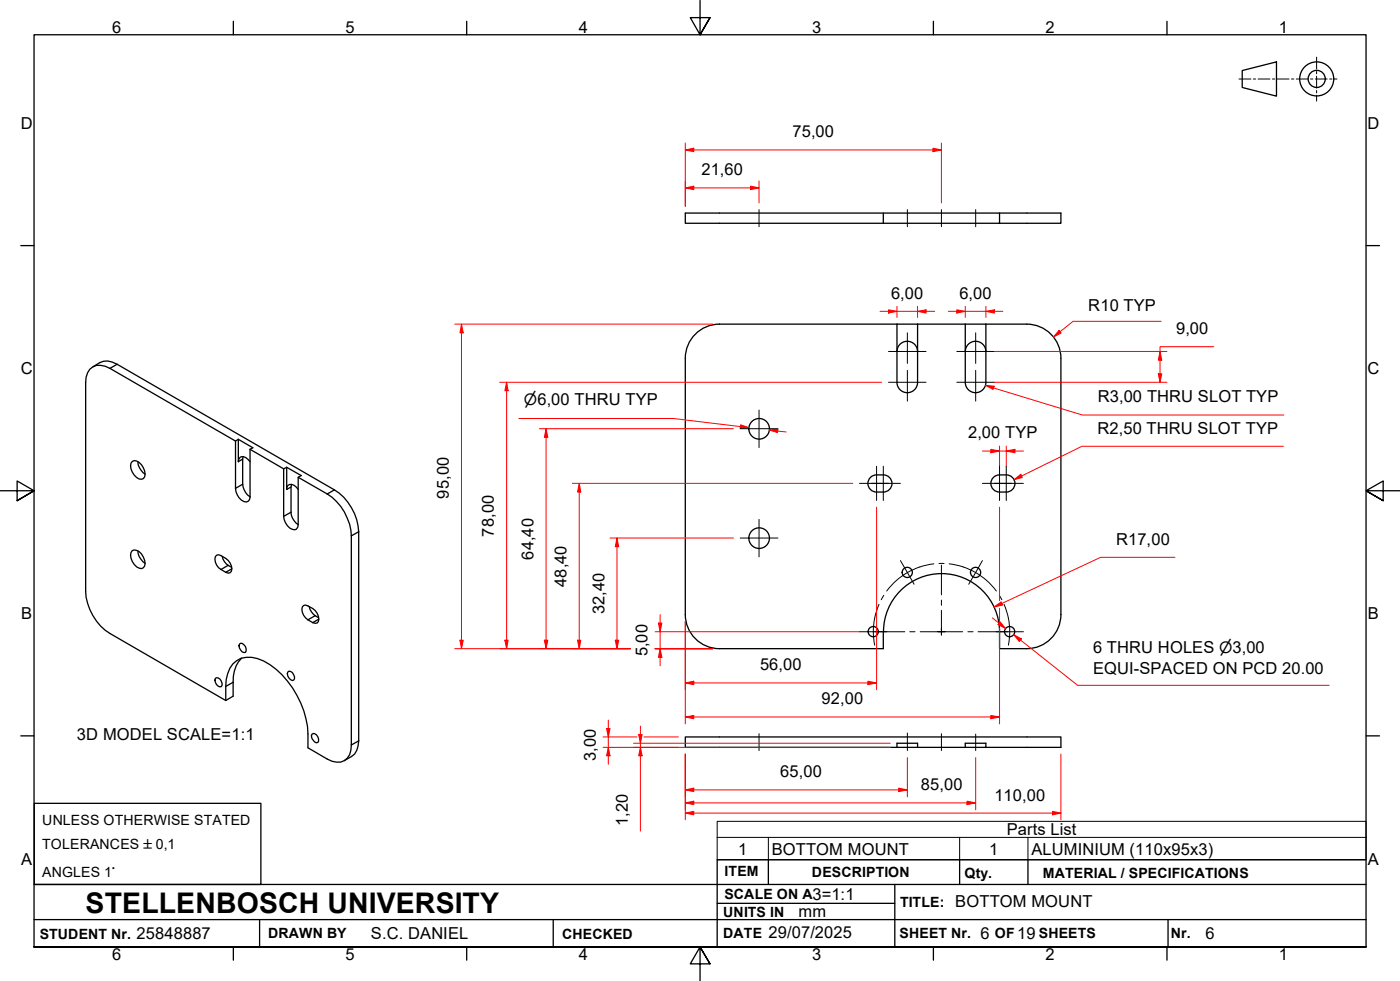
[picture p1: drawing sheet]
<svg xmlns="http://www.w3.org/2000/svg" width="410mm" height="287mm" viewBox="0 0 410 287" stroke-linecap="round" stroke-linejoin="round" font-family="sans-serif">
<!-- layer: Visible Edges(ISO) -->
<g fill="none" stroke="#000" stroke-width=".38">
<path d="M258.6 62.4h-57.9v3h57.9M258.6 62.4h34.1v3h-34.1zM292.7 62.4h17.9v3h-17.9M210.6 94.9h90a10 10 0 0 1 10 10v75M210.7 94.9a10 10 0 0 0-10 10v75M262.6 94.9v17a3 3 0 0 0 3.1 3 3 3 0 0 0 3-3v-17M282.6 94.9v17a3 3 0 0 0 3.1 3 3 3 0 0 0 3-3v-17M27.2 107.4a5.5 5.5 0 0 1 7.1-.8l63.6 36.8a15.7 15.7 0 0 1 7.1 12.3v61.2a5.7 5.7 0 0 1-4.2 5.7M262.6 102.9a3 3 0 0 1 3.1-3 3 3 0 0 1 3 3M282.6 102.9a3 3 0 0 1 3.1-3 3 3 0 0 1 3 3M38.7 135.1a2.11 2.11 0 0 1 2.8 1 3.4 3.4 0 0 1 .5 4 2.05 2.05 0 0 1-2.7-1 3.3 3.3 0 0 1-.6-4zM40.4 135.1a4.6 4.6 0 0 0 2.1 3.7"/>
<path d="M69 129.1l-36.8-21.3a4.8 4.8 0 0 0-5.9 .3l-.6 1-.5 1.3-.1 1.6v61.2a15.7 15.7 0 0 0 7.1 12.2l33.9 19.7M69 129.1v13.9a4 4 0 0 0 3.1 4l.6-.3 .4-.5 .1-.8M69.8 128.6v6.5a1.32 1.32 0 0 1 .6-1.3 1.32 1.32 0 0 1 1.5 .1l1.3 1.2M69.8 128.6l-.8 .5M69.8 128.6l4.2 2.5-.8 .4M71.2 133.6l-.1 8.1a5 5 0 0 0 2.1 3.7M73.2 131.5l9.9 5.7M73.2 131.5v13.9M83.1 137.2v13.9a4 4 0 0 0 3.2 4l.5-.2 .4-.6 .1-.7M83.9 136.8l4.3 2.4-.9 .5v13.9M83.9 136.8v6.5a1.3 1.3 0 0 1 .7-1.4 1.3 1.3 0 0 1 1.5 .2l1.2 1.2M83.9 136.8l-.8 .4"/>
<path d="M87.3 139.7l8.5 4.9a15.4 15.4 0 0 1 7.1 12.3v61.2a4.6 4.6 0 0 1-3.1 5l-2.6-.3-7-3.9a26.8 26.8 0 0 0-13-25.4 7.4 7.4 0 0 0-9 .8 10.4 10.4 0 0 0-2.1 6.6v4.2M258.6 139a4 4 0 0 0-3.9 1 2.51 2.51 0 0 0-.3 2.6 2.51 2.51 0 0 0 2.2 1.4h2M258.7 139a2.51 2.51 0 0 1 2.5 2.5 2.51 2.51 0 0 1-2.5 2.5M291.1 139.6a5.9 5.9 0 0 1 4.7-.3 2.51 2.51 0 0 1 1.3 2.8 2.51 2.51 0 0 1-2.4 1.9 4 4 0 0 1-4-.9 2.51 2.51 0 0 1 .4-3.5zM85.3 141.8l-.1 8.1a4.4 4.4 0 0 0 2.1 3.7M38.7 161.2a2.53 2.53 0 0 1 3.3 1.9 2.25 2.25 0 0 1-.5 3.3 3.9 3.9 0 0 1-3.1-4.7zM40.4 161.2a4.4 4.4 0 0 0 2.1 3.7M63.4 162.5a4.1 4.1 0 0 1 4 2.3 2.2 2.2 0 0 1 0 2.9 4.2 4.2 0 0 1-4-2.3 2.28 2.28 0 0 1 0-2.9zM65.1 162.9a4.3 4.3 0 0 0 2.7 3.2M88.9 177.2a4.2 4.2 0 0 1 3.9 2.3 2.28 2.28 0 0 1 0 2.9 4.2 4.2 0 0 1-4.3-4.7zM90.6 177.6a4.5 4.5 0 0 0 2.7 3.2M200.7 179.9a10 10 0 0 0 10 10"/>
<path d="M310.6 179.9a10 10 0 0 1-10 10h-7.9a25.4 25.4 0 0 0-1.2-11.3 17 17 0 0 0-19-10.4 17 17 0 0 0-13.8 16.7M63.1 198.6l.3-.2a1.79 1.79 0 0 1 1.4 2.6 1.8 1.8 0 0 1-1.7-2.4zM70.1 188.5l.4-.2a1.86 1.86 0 0 1 1.4 2.7 1.87 1.87 0 0 1-1.8-2.5zM70.7 192.7a8.8 8.8 0 0 0-2.4 7v4.1l-2.2 1.3M84.3 196.7l.3-.2a1.83 1.83 0 0 1 1.4 2.6 1.64 1.64 0 0 1-1.9-1.9zM258.6 184.9v5h-48M91.3 215l.4-.3a1.83 1.83 0 0 1 1.4 2.6 1.52 1.52 0 0 1-1.8-1.2zM262.6 218.8v-1.2h6.1v1.2M282.6 218.8h-81.9v-3.1h109.9v3.1h-21.9M282.6 217.6h6.1v1.2h-6.1z"/>
<circle cx="222.3" cy="125.5" r="3"/>
<circle cx="222.3" cy="157.5" r="3"/>
<circle cx="265.7" cy="167.6" r="1.49"/>
<circle cx="285.7" cy="167.6" r="1.49"/>
<circle cx="255.7" cy="184.9" r="1.49"/>
<circle cx="295.6" cy="184.9" r="1.49"/>
</g>
<!-- layer: Visible Tangent Edges(ISO) -->
<g fill="none" stroke="#000" stroke-width=".38">
<path d="M34.3 106.6l-2.1 1.2M71.1 134.4l-1.3 .7M71.1 141.7l-2.1 1.3M85.2 142.6l-1.3 .7M85.2 149.9l-2.1 1.2M97.9 143.4l-2.1 1.2M105 155.7l-2.1 1.2M66.8 165.5l-2.1 1.2M67.9 166.5l-1.8 1M68.3 199.7l-2.2 1.2M92.3 180.2l-2.1 1.2M93.3 181.2l-1.7 1.1"/>
<path d="M105 216.9l-2.1 1.2"/>
</g>
<!-- layer: Symbols(ISO) -->
<path d="M210 245.1v-4.7h190v4.7M210 245.1v6.6h190v-6.6M210 245.1h190M225 245.1v6.6M281 245.1v6.6M301 245.1v6.6" fill="none" stroke="#000" stroke-width=".29"/>
<!-- layer: Border_0 -->
<g fill="none" stroke="#000" stroke-width=".38">
<path d="M68.3 6.2v4M136.7 6.2v4M205 .1v10.1l-2.9-5h5.8l-2.9 5 2.9-5M273.3 6.2v4M341.7 6.2v4M6.1 71.9h3.9M400 71.9h3.9M0 143.7h10l-5-2.9v5.8l5-2.9-5 2.9M410 143.7h-10l5-2.9v5.8l-5-2.9 5 2.9M6.1 215.4h3.9M400 215.4h3.9M10 277.2v-267h390v267h-390h390"/>
<path d="M68.3 277.2v3.9M136.7 277.2v3.9M273.3 277.2v3.9M341.7 277.2v3.9M207.9 282.1l-2.9-4.9 2.9 4.9h-5.8l2.9-4.9v10"/>
</g>
<!-- layer: Sketch Geometry(ISO) -->
<g fill="none" stroke="#000" stroke-width=".38">
<path d="M363.7 20.7l10.1-2.6v10l-10.1-2.5zM10 235.2h66.4v23.7h-66.4zM10 258.9h390M225 251.7v7.2M262 258.9v18.3M281 251.7v7.2M301 251.7v7.2M400 251.7h-190v25.5M10 277.2h390M10 269.2h390M76 269.2v8M162 269.2v8"/>
<path d="M210 264.4h52M342 269.2v8"/>
<circle cx="385.5" cy="23.1" r="5"/>
<circle cx="385.5" cy="23.1" r="2.51"/>
</g>
<!-- layer: Centerline(ISO) -->
<g fill="none" stroke="#000" stroke-width=".29">
<path d="M222.2 61.4v5M265.7 61.4v5M275.7 61.4v5M285.7 61.4v5M257.4 176.9a20 20 0 0 0-1.3 12M258.8 174.3l-.8 1.3M273.4 165a20 20 0 0 0-13.8 8M274.9 164.9h1.5M277.9 165a20 20 0 0 1 13.8 8M292.6 174.3l.7 1.3M294 176.9a20 20 0 0 1 1.3 12M265.7 214.6v5.1"/>
<path d="M285.7 214.9v4.8"/>
</g>
<!-- layer: Sketch Geometry(ISO) -->
<g fill="none" stroke="#000" stroke-width=".29">
<path d="M385.5 16.7v3.5M362.8 23.1h3.5M367 23.1h.7M368.4 23.1h3.5M372.6 23.1h.7M374 23.1h3.4M378.1 23.1h.7M379.5 23.1h3.5M383.7 23.1h.7M385.1 23.1h3.5M385.5 20.9v.7M385.5 22.3v3.5"/>
<path d="M385.5 26.5v.7M385.5 27.9v1.7M389.3 23.1h.7M390.7 23.1h.8"/>
</g>
<!-- layer: Center Mark(ISO) -->
<g fill="none" stroke="#000" stroke-width=".29">
<path d="M263.7 164.1l4 6.9M275.7 178.6v6.3v-1M275.7 165.4v8.7M275.7 175.7v1.5M287.7 164.1l-4 6.9M251.7 184.9h8M256.2 184.9h8.7M266.4 184.9h1.5M269.4 184.9h6.3h-1.1M275.7 185.9v-1v1M276.7 184.9h-1h6.2M283.4 184.9h1.5"/>
<path d="M286.4 184.9h8.7M291.7 184.9h8"/>
</g>
<!-- layer: Dimensions(ISO) -->
<path d="M292.5 182.4l1.9 1.6" fill="none" stroke="#f00" stroke-width=".29"/>
<path d="M292.8 182l1.6 2-2.2-1.2z" fill="#f00"/>
<path d="M292.8 182l1.6 2-2.2-1.2zM296.9 185.8l1.9 1.6" fill="none" stroke="#f00" stroke-width=".29"/>
<path d="M296.9 185.8l2.2 1.2-.7 .8z" fill="#f00"/>
<path d="M310.4 97.1l-1.9 1.5M290.6 180.9l1.9 1.5M296.9 185.8l2.2 1.2-.7 .8zM296.9 185.8l18.6 14.8h73.7" fill="none" stroke="#f00" stroke-width=".29"/>
<path d="M310.1 96.7l.6 .8-2.2 1.1z" fill="#f00"/>
<path d="M260.2 91.1h2.4M310.1 96.7l.6 .8-2.2 1.1zM340 94.1h-25.8l-3.8 3" fill="none" stroke="#f00" stroke-width=".29"/>
<path d="M260.2 90.7l2.4 .4-2.4 .5z" fill="#f00"/>
<path d="M260.2 90.7l2.4 .4-2.4 .5zM268.7 91.1h2.4" fill="none" stroke="#f00" stroke-width=".29"/>
<path d="M268.7 91.1l2.4-.4v.9z" fill="#f00"/>
<path d="M257.7 91.1h2.5M262.6 91.1h6.1M262.6 89.7v3.2M268.7 91.1l2.4-.4v.9zM268.7 89.7v3.2M271.1 91.1h2.6M280.2 91.1h2.4" fill="none" stroke="#f00" stroke-width=".29"/>
<path d="M280.2 90.7l2.4 .4-2.4 .5z" fill="#f00"/>
<path d="M280.2 90.7l2.4 .4-2.4 .5zM288.7 91.1h2.4" fill="none" stroke="#f00" stroke-width=".29"/>
<path d="M288.7 91.1l2.4-.4v.9z" fill="#f00"/>
<path d="M277.7 91.1h2.5M282.6 91.1h6.1M282.6 89.7v3.2M288.7 91.1l2.4-.4v.9zM288.7 89.7v3.2M291.1 91.1h2.5M200.7 238h2.4" fill="none" stroke="#f00" stroke-width=".29"/>
<path d="M200.7 238l2.4-.5v1z" fill="#f00"/>
<path d="M200.7 238l2.4-.5v1zM308.2 238h2.4" fill="none" stroke="#f00" stroke-width=".29"/>
<path d="M308.2 237.5l2.4 .5-2.4 .5z" fill="#f00"/>
<path d="M200.7 220.7v19.3M200.7 235h2.4M203.1 238h105.1M308.2 237.5l2.4 .5-2.4 .5zM310.6 220.7v19.3" fill="none" stroke="#f00" stroke-width=".29"/>
<path d="M200.7 235l2.4-.5v1z" fill="#f00"/>
<path d="M200.7 235l2.4-.5v1zM283.1 235h2.6" fill="none" stroke="#f00" stroke-width=".29"/>
<path d="M283.1 234.5l2.6 .5-2.6 .5z" fill="#f00"/>
<path d="M200.7 220.7v16.4M200.7 231.2h2.4M203.1 235h80M283.1 234.5l2.6 .5-2.6 .5zM285.7 221.8v15.3" fill="none" stroke="#f00" stroke-width=".29"/>
<path d="M200.7 231.2l2.4-.5v1z" fill="#f00"/>
<path d="M200.7 231.2l2.4-.5v1zM263.1 231.2h2.6" fill="none" stroke="#f00" stroke-width=".29"/>
<path d="M263.1 230.7l2.6 .5-2.6 .5z" fill="#f00"/>
<path d="M200.7 43.9h2.4M200.7 220.7v12.5M203.1 231.2h60M263.1 230.7l2.6 .5-2.6 .5zM265.7 221.8v11.4" fill="none" stroke="#f00" stroke-width=".29"/>
<!-- layer: Centerline(ISO) -->
<path d="M222.2 214.8v4.9M275.7 214.8v4.9" fill="none" stroke="#000" stroke-width=".29"/>
<!-- layer: Dimensions(ISO) -->
<path d="M200.7 43.9l2.4-.5v1z" fill="#f00"/>
<path d="M200.7 43.9l2.4-.5v1zM273.2 43.9h2.5" fill="none" stroke="#f00" stroke-width=".29"/>
<path d="M273.2 43.4l2.5 .5-2.5 .5z" fill="#f00"/>
<path d="M200.7 41.9v18.5M200.7 55h2.4M203.1 43.9h70.1M273.2 43.4l2.5 .5-2.5 .5zM275.7 41.9v17.5" fill="none" stroke="#f00" stroke-width=".29"/>
<path d="M200.7 55l2.4-.5v1z" fill="#f00"/>
<path d="M200.7 55l2.4-.5v1zM219.8 55h2.4" fill="none" stroke="#f00" stroke-width=".29"/>
<path d="M219.8 54.5l2.4 .5-2.4 .5z" fill="#f00"/>
<path d="M200.7 53v7.4M203.1 55h16.7M219.8 54.5l2.4 .5-2.4 .5zM222.2 53v6.4M178.1 218.8v2.4" fill="none" stroke="#f00" stroke-width=".29"/>
<path d="M178.1 218.8l.5 2.4h-1z" fill="#f00"/>
<path d="M178.1 218.8l.5 2.4h-1zM178.1 213.2v2.5" fill="none" stroke="#f00" stroke-width=".29"/>
<path d="M177.6 213.2h1l-.5 2.5z" fill="#f00"/>
<path d="M176.6 218.8h22M176.6 215.7h9.9M177.6 213.2h1l-.5 2.5zM178.1 210.8v2.4M178.1 215.7v3.1M187.5 218.8v2.4M188.5 215.7h10.1M178.1 221.2v2.5" fill="none" stroke="#f00" stroke-width=".29"/>
<path d="M187.5 218.8l.5 2.4h-1z" fill="#f00"/>
<path d="M187.5 218.8l.5 2.4h-1zM187.5 215v2.6" fill="none" stroke="#f00" stroke-width=".29"/>
<path d="M187 215h1l-.5 2.6z" fill="#f00"/>
<path d="M216.8 124.9l2.5 .3M185.5 217.6h36.7M185.5 218.8h36.7M187 215h1l-.5 2.6zM187.5 212.5v2.5M187.5 217.6v1.2M222.4 217.6h38.3M222.4 218.8h38.3M187.5 221.2v22.1" fill="none" stroke="#f00" stroke-width=".29"/>
<path d="M216.9 124.3l2.4 .9-2.6 .2z" fill="#f00"/>
<path d="M216.9 124.3l2.4 .9-2.6 .2zM225.2 125.9l2.5 .3" fill="none" stroke="#f00" stroke-width=".29"/>
<path d="M225.2 125.9l2.6-.2-.2 .9z" fill="#f00"/>
<path d="M152 122.5h45.2l22.1 2.7M225.2 125.9l2.6-.2-.2 .9zM227.7 126.2l2.5 .2M299.1 139.3l-2.2 1.1" fill="none" stroke="#f00" stroke-width=".29"/>
<path d="M296.9 140.4l2-1.6 .4 1z" fill="#f00"/>
<path d="M290.1 132h2.6M375.8 130.6h-59l-17.7 8.7M296.9 140.4l2-1.6 .4 1z" fill="none" stroke="#f00" stroke-width=".29"/>
<path d="M290.1 131.5l2.6 .5-2.6 .5z" fill="#f00"/>
<path d="M290.1 131.5l2.6 .5-2.6 .5zM294.6 132h2.6" fill="none" stroke="#f00" stroke-width=".29"/>
<path d="M294.6 132l2.6-.5v1z" fill="#f00"/>
<path d="M135.1 94.9v2.5M287.7 132h2.4M292.7 132h1.9M292.7 130.6v5.9M294.6 132l2.6-.5v1zM294.6 130.6v5.9M297.2 132h2.5" fill="none" stroke="#f00" stroke-width=".29"/>
<!-- layer: Center Mark(ISO) -->
<path d="M216.7 125.5h11.1M222.2 120v11M256.7 136.5v10M258.6 136.5v10M292.7 136.5v10M294.6 136.5v10M216.7 157.5h11.1M222.2 152v11M251.7 141.5h8.5M255.1 141.5h8.6M287.7 141.5h8.5M291.1 141.5h8.6" fill="none" stroke="#000" stroke-width=".29"/>
<!-- layer: Dimensions(ISO) -->
<path d="M135.1 94.9l.5 2.5h-.9z" fill="#f00"/>
<path d="M135.1 94.9l.5 2.5h-.9zM135.1 187.4v2.5" fill="none" stroke="#f00" stroke-width=".29"/>
<path d="M134.7 187.4h.9l-.5 2.5z" fill="#f00"/>
<path d="M133.2 94.9h75.5M135.1 97.4v90M288.5 112.8l2.4 .8M133.2 189.9h51.4M134.7 187.4h.9l-.5 2.5zM191.8 189.9h16.9" fill="none" stroke="#f00" stroke-width=".29"/>
<!-- layer: Center Mark(ISO) -->
<path d="M265.7 97.4v9M285.7 97.4v9M260.2 102.9h10.9M260.2 111.9h10.9M265.7 108.4v9M280.2 102.9h10.9M280.2 111.9h10.9M285.7 108.4v9" fill="none" stroke="#000" stroke-width=".29"/>
<!-- layer: Dimensions(ISO) -->
<path d="M288.5 112.8l2.6 .2-.3 1z" fill="#f00"/>
<path d="M288.5 112.8l2.6 .2-.3 1zM290.9 113.6l26 7.9h59M339.7 109.4v2.5" fill="none" stroke="#f00" stroke-width=".29"/>
<path d="M339.2 109.4h1l-.5 2.5z" fill="#f00"/>
<path d="M339.2 109.4h1l-.5 2.5zM339.7 102.9v2.5" fill="none" stroke="#f00" stroke-width=".29"/>
<path d="M339.7 102.9l.5 2.5h-1z" fill="#f00"/>
<path d="M291.1 102.9h50.6M291.1 111.9h50.6M339.7 102.9l.5 2.5h-1zM339.7 105.4v4M355.4 101.5h-15.7v1.4M193.3 182.4v2.5" fill="none" stroke="#f00" stroke-width=".29"/>
<path d="M192.8 182.4h1l-.5 2.5z" fill="#f00"/>
<path d="M192.8 182.4h1l-.5 2.5zM193.3 189.9v2.5" fill="none" stroke="#f00" stroke-width=".29"/>
<path d="M193.3 189.9l.5 2.5h-1z" fill="#f00"/>
<path d="M193.3 179.9v2.5M293.3 176.7l-2.2 1M191.8 189.9h16.9M191.8 184.9h59.9M193.3 189.9l.5 2.5h-1zM193.3 184.9v5M193.3 192.4v2.5" fill="none" stroke="#f00" stroke-width=".29"/>
<path d="M291.1 177.7l2-1.5 .5 .9z" fill="#f00"/>
<path d="M180.7 157.5v2.5M291.1 177.7l2-1.5 .5 .9zM344 163.1h-21.7l-29 13.6" fill="none" stroke="#f00" stroke-width=".29"/>
<path d="M180.7 157.5l.5 2.5h-1.1z" fill="#f00"/>
<path d="M180.7 157.5l.5 2.5h-1.1zM180.7 187.4v2.5" fill="none" stroke="#f00" stroke-width=".29"/>
<path d="M180.1 187.4h1.1l-.5 2.5z" fill="#f00"/>
<path d="M169.6 141.5v2.5M178.6 157.5h36.2M180.7 160v27.4M178.6 189.9h6M180.1 187.4h1.1l-.5 2.5zM191.8 189.9h16.9" fill="none" stroke="#f00" stroke-width=".29"/>
<path d="M169.6 141.5l.5 2.5h-1z" fill="#f00"/>
<path d="M169.6 141.5l.5 2.5h-1zM169.6 187.4v2.5" fill="none" stroke="#f00" stroke-width=".29"/>
<path d="M169.1 187.4h1l-.5 2.5z" fill="#f00"/>
<path d="M159.9 125.5v2.5M167.6 141.5h82.1M169.6 144v43.4M167.6 189.9h17M169.1 187.4h1l-.5 2.5zM191.8 189.9h16.9" fill="none" stroke="#f00" stroke-width=".29"/>
<path d="M159.9 125.5l.5 2.5h-1z" fill="#f00"/>
<path d="M159.9 125.5l.5 2.5h-1zM159.9 187.4v2.5" fill="none" stroke="#f00" stroke-width=".29"/>
<path d="M159.4 187.4h1l-.5 2.5z" fill="#f00"/>
<path d="M148.3 111.9v2.5M157.9 125.5h56.9M159.9 128v59.4M157.9 189.9h26.7M159.4 187.4h1l-.5 2.5zM191.8 189.9h16.9" fill="none" stroke="#f00" stroke-width=".29"/>
<path d="M148.3 111.9l.5 2.5h-1z" fill="#f00"/>
<path d="M148.3 111.9l.5 2.5h-1zM148.3 187.4v2.5" fill="none" stroke="#f00" stroke-width=".29"/>
<path d="M147.8 187.4h1l-.5 2.5z" fill="#f00"/>
<path d="M146.3 111.9h111.8M148.3 114.4v73M146.3 189.9h38.3M147.8 187.4h1l-.5 2.5zM191.8 189.9h16.9M254.1 199.9h2.6" fill="none" stroke="#f00" stroke-width=".29"/>
<path d="M254.1 199.4l2.6 .5-2.6 .5z" fill="#f00"/>
<path d="M200.7 199.9h2.4M254.1 199.4l2.6 .5-2.6 .5z" fill="none" stroke="#f00" stroke-width=".29"/>
<path d="M200.7 199.9l2.4-.5v1z" fill="#f00"/>
<path d="M256.7 148.5v36.3M200.7 199.9l2.4-.5v1zM200.7 181.9v20M203.1 199.9h51M256.7 185v16.9M290.1 209.9h2.6" fill="none" stroke="#f00" stroke-width=".29"/>
<path d="M290.1 209.4l2.6 .5-2.6 .5z" fill="#f00"/>
<path d="M200.7 209.9h2.4M290.1 209.4l2.6 .5-2.6 .5z" fill="none" stroke="#f00" stroke-width=".29"/>
<path d="M200.7 209.9l2.4-.5v1z" fill="#f00"/>
<path d="M292.7 148.5v27.3M292.7 178.1v4.3M200.7 181.9v30M292.7 183.8v1M292.7 185v26.9M200.7 209.9l2.4-.5v1zM203.1 209.9h87" fill="none" stroke="#f00" stroke-width=".29"/>
<text font-size="8.3" x="25.1" y="267.2">STELLENBOSCH UNIVERSITY</text>
<g font-size="4.8">
<text x="32.8" y="9.7">6</text>
<text x="101.2" y="9.7">5</text>
<text x="169.5" y="9.7">4</text>
<text x="237.8" y="9.7">3</text>
<text x="306.1" y="9.7">2</text>
<text x="374.5" y="9.7">1</text>
<text x="6.1" y="37.8">D</text>
<text x="232" y="40.2">75,00</text>
<text x="400.4" y="37.8">D</text>
<text x="205.4" y="51.3">21,60</text>
<text x="260.9" y="87.5">6,00</text>
<text x="280.9" y="87.5">6,00</text>
<text x="318.6" y="91">R10 TYP</text>
<text x="344.4" y="97.8">9,00</text>
<text x="6.1" y="109.6">C</text>
<text x="400.4" y="109.6">C</text>
<text x="321.4" y="117.8">R3,00 THRU SLOT TYP</text>
<text x="283.5" y="128.3">2,00 TYP</text>
<text x="321.3" y="127">R2,50 THRU SLOT TYP</text>
<text x="131.4" y="145.9" transform="rotate(-90 131.4 145.9)">95,00</text>
<text x="144.6" y="157" transform="rotate(-90 144.6 157)">78,00</text>
<text x="326.8" y="159.5">R17,00</text>
<text x="156.2" y="163.8" transform="rotate(-90 156.2 163.8)">64,40</text>
<text x="165.9" y="171.8" transform="rotate(-90 165.9 171.8)">48,40</text>
<text x="177" y="179.8" transform="rotate(-90 177 179.8)">32,40</text>
<text x="6.2" y="181.3">B</text>
<text x="400.5" y="181.3">B</text>
<text x="320" y="191">6 THRU HOLES ⌀3,00</text>
<text x="189.6" y="192.2" transform="rotate(-90 189.6 192.2)">5,00</text>
<text x="222.6" y="196.2">56,00</text>
<text x="320" y="197.4">EQUI-SPACED ON PCD 20.00</text>
<text x="240.5" y="206.2">92,00</text>
<text x="22.5" y="216.5">3D MODEL SCALE=1:1</text>
<text x="174.4" y="222.8" transform="rotate(-90 174.4 222.8)">3,00</text>
<text x="228.5" y="227.5">65,00</text>
<text x="269.6" y="231.3">85,00</text>
<text x="291.1" y="234.3">110,00</text>
<text x="183.8" y="241.8" transform="rotate(-90 183.8 241.8)">1,20</text>
<text x="294.8" y="244.5">Parts List</text>
<text x="216.2" y="250.1">1</text>
<text x="226" y="250.2">BOTTOM MOUNT</text>
<text x="289.6" y="250.1">1</text>
<text x="302" y="250.2">ALUMINIUM (110x95x3)</text>
<text x="6.2" y="253.1">A</text>
<text x="400.5" y="253.1">A</text>
<text x="237.9" y="263.3">3=1:1</text>
<text x="233.8" y="268.4">mm</text>
<text x="279.7" y="265.6">BOTTOM MOUNT</text>
<text x="40" y="274.9">25848887</text>
<text x="108.6" y="274.8">S.C. DANIEL</text>
<text x="225" y="274.7">29/07/2025</text>
<text x="287.1" y="274.8">6</text>
<text x="297.9" y="274.9">19</text>
<text x="352.9" y="274.8">6</text>
<text x="32.8" y="281.1">6</text>
<text x="101.2" y="281.1">5</text>
<text x="169.5" y="281.1">4</text>
<text x="237.8" y="281.1">3</text>
<text x="306.1" y="281.1">2</text>
<text x="374.5" y="281.1">1</text>
</g>
<text font-size="4.6" x="153.4" y="118.6">⌀6,00 THRU TYP</text>
<g font-size="4.1">
<text x="12.4" y="241.6">UNLESS OTHERWISE STATED</text>
<text x="12.4" y="248.5">TOLERANCES ±0,1</text>
<text x="12.4" y="256.6">ANGLES 1°</text>
<text x="212.2" y="256.5">ITEM</text>
<text x="237.7" y="256.7">DESCRIPTION</text>
<text x="282.4" y="256.9">Qty.</text>
<text x="305.4" y="256.9">MATERIAL / SPECIFICATIONS</text>
<text x="212.1" y="263">SCALE ON A</text>
<text x="211.8" y="268.4">UNITS IN</text>
<text x="263.5" y="265.6">TITLE:</text>
<text x="11.6" y="274.8">STUDENT Nr.</text>
<text x="78.5" y="274.6">DRAWN BY</text>
<text x="164.6" y="274.8">CHECKED</text>
<text x="211.8" y="274.6">DATE</text>
<text x="263.4" y="274.6">SHEET Nr.</text>
<text x="291.3" y="274.6">OF</text>
<text x="304.2" y="274.6">SHEETS</text>
<text x="342.8" y="274.5">Nr.</text>
</g>
</svg>
